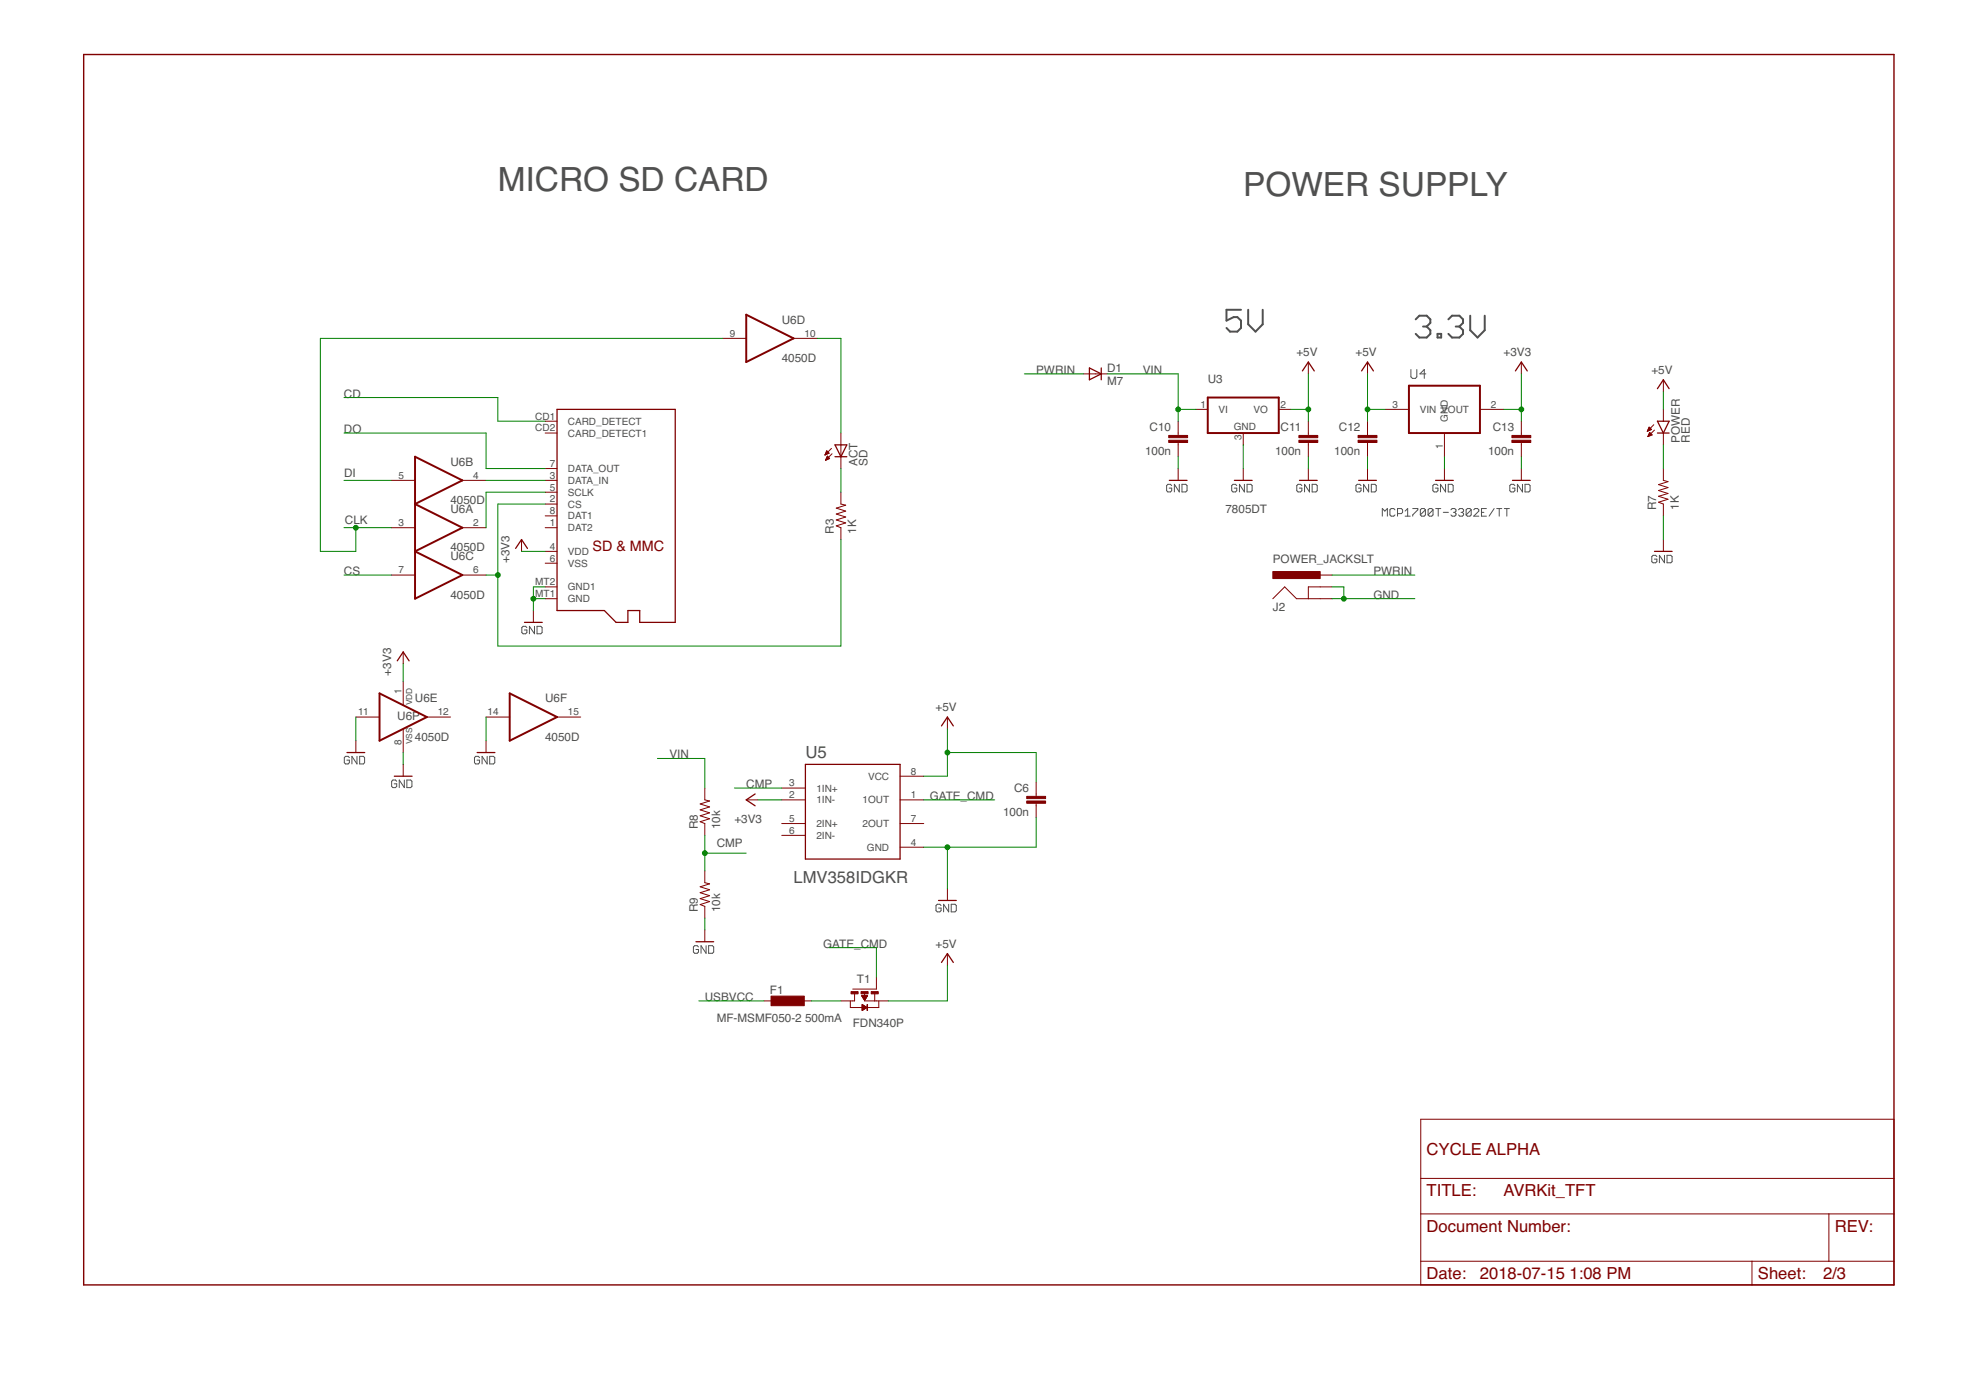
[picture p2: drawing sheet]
<svg xmlns="http://www.w3.org/2000/svg" width="297mm" height="210mm" viewBox="0 0 297 210" stroke-linecap="round" stroke-linejoin="round" font-family="sans-serif">
<g fill="none" stroke="#505050" stroke-width=".15">
<path d="M212 55.5v1.1l.2 .3h.5l.2-.3v-1.1M214.2 56.2h-.9l.7-.7v1.4M176 73l-.1-.2h-.4l-.2 .2v.7l.2 .2h.4l.1-.2v-.4h-.3M177.2 72.8v1.1l-.8-1.1v1.1M177.6 72.8h.6l.2 .2v.7l-.2 .2h-.6zM185.8 73l-.2-.2h-.3l-.2 .2v.7l.2 .2h.3l.2-.2v-.4h-.4M187 72.8v1.1l-.8-1.1v1.1M187.4 72.8h.5l.2 .2v.7l-.2 .2h-.5zM195.6 73l-.2-.2h-.4l-.2 .2v.7l.2 .2h.4l.2-.2v-.4h-.4M196.7 72.8v1.1l-.7-1.1v1.1M197.1 72.8h.6l.2 .2v.7l-.2 .2h-.6zM204.5 73l-.2-.2h-.4l-.2 .2v.7l.2 .2h.4l.2-.2v-.4h-.4"/>
<path d="M205.6 72.8v1.1l-.7-1.1v1.1M206 72.8h.6l.2 .2v.7l-.2 .2h-.6zM207.7 77.6v-1.2l.4 .4 .3-.4v1.2M209.6 76.6l-.2-.2h-.4l-.2 .2v.8l.2 .2h.4l.2-.2M210 77.2h.5l.2-.2v-.4l-.2-.2h-.5v1.2M211.1 77.6h.8M211.1 76.8l.4-.4v1.2M212.3 76.4h.7v.2l-.7 .8v.2M214.2 76.6l-.2-.2h-.4l-.2 .2v.8M214.2 76.6v.8l-.2 .2h-.4l-.2-.2M214.2 76.6l-.8 .8M215.3 76.6l-.2-.2h-.3l-.2 .2v.8"/>
<path d="M215.3 76.6v.8l-.2 .2h-.3l-.2-.2M215.3 76.6l-.7 .8M215.7 76.4h.8M216 73l-.1-.2h-.4l-.2 .2v.7l.2 .2h.4l.1-.2v-.4h-.3M216.1 76.4v1.2M216.9 77h.7M217.2 72.8v1.1l-.8-1.1v1.1M217.6 72.8h.5l.2 .2v.7l-.2 .2h-.5zM218 76.6l.2-.2h.4l.2 .2v.2l-.2 .2M218.4 77h.2M218.6 77l.2 .2v.2l-.2 .2h-.4l-.2-.2M219.1 76.6l.2-.2h.4l.2 .2v.2l-.2 .2"/>
<path d="M219.5 77h.2M219.7 77l.2 .2v.2l-.2 .2h-.4l-.2-.2M221 76.6l-.1-.2h-.4l-.2 .2v.8M221 76.6v.8l-.1 .2h-.4l-.2-.2M221 76.6l-.7 .8M221.4 76.6l.2-.2h.4l.2 .2v.2l-.8 .8h.8M222.6 77h.3M223.3 76.4h-.7v1.2h.7M224.5 76.4l-.8 1.2M224.9 76.4h.7M225.3 76.4v1.2M226 76.4h.8"/>
<path d="M226.4 76.4v1.2M227.6 73l-.2-.2h-.4l-.2 .2v.7l.2 .2h.4l.2-.2v-.4h-.4M228.7 72.8v1.1l-.7-1.1v1.1M229.1 72.8h.6l.2 .2v.7l-.2 .2h-.6zM79.2 94.3l-.2-.2h-.4l-.2 .2v.7l.2 .2h.4l.2-.2v-.3h-.4M80.3 94.1v1.1l-.8-1.1v1.1M80.7 94.1h.6l.1 .2v.7l-.1 .2h-.6zM248.9 83.6l-.1-.2h-.4l-.2 .2v.8l.2 .2h.4l.1-.2v-.4h-.3M250.1 83.4v1.2l-.8-1.2v1.2M250.5 83.4h.5l.2 .2v.8l-.2 .2h-.5zM52.5 113.8l-.2-.2h-.4l-.2 .2v.8l.2 .2h.4l.2-.2v-.4h-.4M53.6 113.6v1.2l-.7-1.2v1.2"/>
<path d="M54 113.6h.6l.2 .2v.8l-.2 .2h-.6zM59.6 117.4l-.2-.2h-.4l-.2 .2v.8l.2 .1h.4l.2-.1v-.4h-.4M60.7 117.2v1.1l-.7-1.1v1.1M61.1 117.2h.6l.2 .2v.8l-.2 .1h-.6zM72.1 113.8l-.2-.2h-.4l-.2 .2v.8l.2 .2h.4l.2-.2v-.4h-.4M73.2 113.6v1.2l-.8-1.2v1.2M73.6 113.6h.5l.2 .2v.8l-.2 .2h-.5zM141.4 136.1l-.2-.2h-.4l-.2 .2v.7l.2 .2h.4l.2-.2v-.4h-.4M142.5 135.9v1.1l-.7-1.1v1.1M142.9 135.9h.6l.2 .2v.7l-.2 .2h-.6zM104.9 142.3l-.1-.2h-.4l-.2 .2v.7l.2 .2h.4l.1-.2v-.3h-.3M106.1 142.1v1.1l-.8-1.1v1.1"/>
<path d="M106.5 142.1h.5l.2 .2v.7l-.2 .2h-.5z"/>
</g>
<path d="M112.1 47.3l7.1 3.5-7.1 3.6zM181.5 59.7h10.6v5.4h-10.6zM211.7 58h10.7v7.1h-10.7zM62.4 68.6l7.1 3.6-7.1 3.5 7.1 3.6-7.1 3.5 7.1 3.6-7.1 3.6zM57 104.2l7.1 3.5-7.1 3.6zM76.6 104.2l7.1 3.5-7.1 3.6z" fill="none" stroke="#800000" stroke-width=".3"/>
<g fill="none" stroke="#800000" stroke-width=".15">
<path d="M108.6 50.8h3.5M119.2 50.8h3.6M162.8 56.2h3.5M196.6 54.4v1.8M205.5 54.4v1.8M228.6 54.4v1.8M249.9 57.1v1.7M58.8 79.3h3.6M58.8 72.2h3.6M69.5 79.3h3.5M69.5 72.2h3.5M81.9 79.3h1.8"/>
<path d="M81.9 72.2h1.8M81.9 75.7h1.8M81.9 74h1.8M81.9 70.4h1.8M81.9 77.5h1.8M81.9 63.3h1.8M81.9 65.1h1.8M124 68.3h.1M124 68.3h.2M124 68.2h.4M124 69.2h.1M124.1 68.1h.4"/>
<path d="M124.1 69.1h.1M124.1 68h.4M124.1 69h.3M124.1 67.9h.3M124.1 68.9h.5M124.2 67.9h.2M124.2 68.9h.4M124.2 67.8h.1M124.2 68.8h.3M124.2 68.7h.3M124.3 68.6h.1M124.3 68.5l-.3 .7"/>
<path d="M124.3 68.5l.4 .4-.7 .3M124.6 68.1l-.4-.4-.2 .7M124.6 68.1l-.6 .3M124.9 67.4l-.9 1M125 68.2l-1 1M126.3 65.1v5.3M126.3 74v1.7l.8 .2-1.5 .4 1.5 .5-1.5 .4 1.5 .5-1.5 .4 1.5 .5-1.5 .4 .7 .3v1.8M177 63.3v2.1M177 66.5v2.1M177 70.4v1.8M179.7 61.5h1.8M186.8 65.1v1.7"/>
<path d="M186.8 70.4v1.8M192.1 61.5h1.8M196.6 63.3v2.1M196.6 66.5v2.1M196.6 70.4v1.8M205.5 63.3v2.1M205.5 66.5v2.1M205.5 70.4v1.8M208.1 61.5h3.6M217 65.1v3.5M217 70.4v1.8M222.4 61.5h3.5"/>
<path d="M228.6 63.3v2.1M228.6 66.5v2.1M228.6 70.4v1.8M247.5 64.7h.2M247.6 64.7h.2M247.6 64.6h.4M247.6 65.6h.1M247.6 64.5h.5M247.6 65.5h.3M247.7 64.4h.3M247.7 65.4h.4M247.7 64.4h.2"/>
<path d="M247.7 65.3h.5M247.7 64.3h.2M247.7 65.3h.4M247.8 64.2h.1M247.8 64.2l.3 .3-.6 .3zM247.8 65.2h.3M247.8 65.1h.2M247.8 65h.1M248.2 65.3l-.3-.3-.3 .6M248.2 65.3l-.6 .3M248.5 63.8l-1 1M248.6 64.6l-1 1"/>
<path d="M249.9 61.5v1.8M249.9 65.1v1.7M249.9 70.4v1.8l.7 .2-1.4 .4 1.4 .5-1.4 .4 1.4 .4-1.4 .5 1.4 .4-1.4 .5 .7 .2v1.8M58.8 86.4h3.6M60.6 98v1.7M69.5 86.4h3.5M78.4 81.1v1.7M80.1 91.7v1.8M81.9 84.6h1.8M81.9 82.8h1.8M81.9 90h1.8M81.9 88.2h1.8"/>
<path d="M191.2 90l1.8-1.8 1.8 1.8h5.3M198.4 86.4h1.7M200.1 88.2h-3.5v1.8M249.9 81.1v1.7M53.5 107.7h3.5M53.5 111.3v1.8M60.6 102.4v3.6M60.6 109.5v3.6M60.6 114.9v1.7M64.1 107.7h3.6M73 107.7h3.6M73 111.3v1.8"/>
<path d="M83.7 107.7h3.5M105.9 118.4v1.8l.7 .2-1.4 .4 1.4 .4-1.4 .5 1.4 .4-1.4 .5 1.4 .4-1.4 .5 .7 .2v1.8M117.5 118.4h3.5M135.2 116.6h3.6M142.3 107.7v1.8M155.7 117.5v2.1M105.9 130.9v1.7l.7 .2-1.4 .4 1.4 .5-1.4 .4 1.4 .5-1.4 .4 1.4 .5-1.4 .4 .7 .3v1.8M105.9 139.7v1.8M112.1 120.2h1.8M117.5 120.2h3.5M117.5 125.5h3.5M117.5 123.7h3.5"/>
<path d="M135.2 120.2h3.6M135.2 123.7h3.6M135.2 127.3h3.6M142.3 133.5v1.8M155.7 120.7v2.2M114.8 150.4h1.8M120.1 150.4h1.8M127.8 150.4v1h4.2v-1M128.4 149.3v1.1h-2.1M129.5 149.6h.8l-.4 .7zM129.5 149.6h.8M129.5 149.7h.8"/>
<path d="M129.5 150.9l.8 .5-.8 .4M129.5 150.9v.9M129.5 151.8h.1M129.5 151.7h.3M129.5 151.6h.4M129.5 151.5h.5M129.5 151.5h.6M129.5 151.4h.6M129.5 151.4h.7M129.5 151.3h.7M129.5 151.3h.6M129.5 151.2h.5"/>
<path d="M129.5 151.2h.4M129.5 151.1h.3M129.5 151h.2M129.5 151h.1M129.5 150.9h.1M129.6 149.8h.6M129.6 149.9h.6M129.7 149.9h.5M129.7 150h.4M129.7 150.1h.4M129.8 151.7h-.3M129.8 150.1h.2"/>
<path d="M129.8 150.2h.2M129.9 150.2h.1M129.9 150.3h.1M129.9 149.2v1.2h3.6M131.4 149.3v1.1M131.7 146.8v1.8h-3.6M142.3 143.3v1.8M213.5 168.2h71.1v24.9h-71.1zM213.5 177.1h71.1M213.5 182.4h71.1M213.5 189.5h71.1M263.2 189.5v3.6"/>
<path d="M274.8 182.4v7.1"/>
</g>
<g fill="none" stroke="#800000" stroke-width=".19">
<path d="M163.7 55.3l1.8 .9-1.8 .9zM165.5 55.3v1.8M195.7 55.7l.9-1.3 .9 1.3M204.6 55.7l.9-1.3 .9 1.3M227.7 55.7l.9-1.3 .9 1.3M249 58.4l.9-1.3 .9 1.3M83.7 61.5h17.8v32h-5.4v-1.8h-1.8v1.8h-1.7l-1.8-1.8h-7.1zM125.5 66.8h1.7l-.9 1.8zM125.5 68.6h1.7M175.7 72.2h2.7M185.5 72.2h2.6M195.2 72.2h2.7"/>
<path d="M204.1 72.2h2.7M215.7 72.2h2.7M227.2 72.2h2.7M249 63.3h1.8l-.9 1.8zM249 65.1h1.8M59.7 99.3l.9-1.3 .9 1.3M77.5 82.4l.9-1.3 .8 1.3M78.8 93.5h2.7M248.6 82.8h2.6M52.1 113.1h2.7M59.2 116.6h2.7M71.7 113.1h2.7"/>
<path d="M113.5 119.3l-1.4 .9 1.4 .9M121 114.9h14.2v14.2h-14.2zM141.5 109.1l.8-1.4 .9 1.4M141 135.3h2.7M104.6 141.5h2.6M141.5 144.6l.8-1.3 .9 1.3"/>
</g>
<path d="M12.6 8.2h272v184.9h-272z" fill="none" stroke="#800000" stroke-width=".21"/>
<g fill="#800000" stroke="#800000" stroke-width=".15">
<path d="M204 66.1h2.9v.4h-2.9z"/>
<path d="M204 65.4h2.9v.4h-2.9z"/>
<path d="M227.2 66.1h2.8v.4h-2.8z"/>
<path d="M227.2 65.4h2.8v.4h-2.8z"/>
<path d="M175.6 66.1h2.8v.4h-2.8z"/>
<path d="M175.6 65.4h2.8v.4h-2.8z"/>
<path d="M195.2 66.1h2.8v.4h-2.8z"/>
<path d="M195.2 65.4h2.8v.4h-2.8z"/>
<path d="M191.2 85.9h7.2v1h-7.2z"/>
<path d="M115.8 149.7h5v1.4h-5z"/>
<path d="M127.9 149h1v.3h-1z"/>
<path d="M129.4 149h1v.3h-1z"/>
<path d="M130.9 149h1.1v.3h-1.1z"/>
<path d="M130.3 150.9v.9z"/>
<path d="M154.3 120.4h2.8v.3h-2.8z"/>
<path d="M154.3 119.7h2.8v.3h-2.8z"/>
</g>
<g fill="none" stroke="#008000" stroke-width=".15">
<path d="M51.7 59.7h23.1v3.6h7.1M108.6 50.8h-60.5v32h5.4v-3.5M122.8 50.8h3.5v14.3M153.9 56.2h8.9M166.3 56.2h10.7v7.1M196.6 56.2v7.1M205.5 56.2v7.1M228.6 56.2v7.1M249.9 58.8v2.7M51.7 65.1h21.3v5.3h8.9M51.7 72.2h7.1M51.7 79.3h7.1"/>
<path d="M73 72.2h8.9M81.9 75.7h-7.1v21.4h51.5v-16M81.9 74h-8.9v5.3M126.3 70.4v3.6M177 61.5h2.7M177 68.6v1.8M186.8 66.8v3.6M193.9 61.5h2.7M196.6 68.6v1.8M205.5 61.5h2.6M205.5 68.6v1.8M217 68.6v1.8"/>
<path d="M225.9 61.5h2.7M228.6 68.6v1.8M249.9 66.8v3.6M249.9 77.5v3.6M51.7 86.4h7.1M60.6 99.7v2.7M73 86.4h1.8M78.4 82.8h3.5M80.1 90h1.8M81.9 88.2h-1.8v3.5M200.1 86.4h12.5M200.1 90h12.5"/>
<path d="M200.1 88.2h1.8v1.8M53.5 107.7v3.6M60.6 113.1v1.8M73 107.7v3.6M98.8 114h7.1v4.4M110.3 118.4h7.2M142.3 109.5v7.1h-3.5M142.3 113.1h13.4v4.4M105.9 125.5v5.4M105.9 138v1.7M105.9 128.2h6.2M113.9 120.2h3.6"/>
<path d="M138.8 120.2h10.7M142.3 127.3v6.2M155.7 122.9v4.4h-16.9M105 150.4h9.8M121.9 150.4h4.4M124.6 142.4h7.1v4.4M142.3 145.1v5.3h-8.8"/>
</g>
<g fill="#008000" stroke="#008000" stroke-width=".15">
<circle cx="74.8" cy="86.4" r=".36"/>
<circle cx="228.6" cy="61.5" r=".36"/>
<circle cx="201.9" cy="90" r=".36"/>
<circle cx="142.3" cy="127.3" r=".36"/>
<circle cx="80.1" cy="90" r=".36"/>
<circle cx="53.5" cy="79.3" r=".36"/>
<circle cx="205.5" cy="61.5" r=".36"/>
<circle cx="196.6" cy="61.5" r=".36"/>
<circle cx="142.3" cy="113.1" r=".36"/>
<circle cx="177" cy="61.5" r=".36"/>
<circle cx="105.9" cy="128.2" r=".36"/>
</g>
<path d="M186.5 46.5h-2.2v1.7l1.1-.6h.5l.6 .6v1.1l-.6 .5h-1.1l-.5-.5M187.5 46.5v2.2l1.1 1.1 1.1-1.1v-2.2M212.7 48l.6-.6h1.1l.5 .6v.5l-.5 .6M213.8 49.1h.6M214.4 49.1l.5 .5v.6l-.5 .5h-1.1l-.6-.5M216 50.2h.5v.5h-.5zM217.6 48l.6-.6h1.1l.5 .6v.5l-.5 .6M218.7 49.1h.6M219.3 49.1l.5 .5v.6l-.5 .5h-1.1l-.6-.5M220.9 47.4v2.2l1.1 1.1 1.1-1.1v-2.2" fill="none" stroke="#505050" stroke-width=".3"/>
<g font-size="5" fill="#505050">
<text x="74.8" y="28.6">MICRO SD CARD</text>
<text x="186.8" y="29.5">POWER SUPPLY</text>
</g>
<g font-size="2.5" fill="#505050">
<text x="121" y="113.9">U5</text>
<text x="119.2" y="132.6">LMV358IDGKR</text>
</g>
<g font-size="2.5" fill="#800000">
<text x="214.3" y="173.5">CYCLE ALPHA</text>
<text x="214.3" y="179.7">TITLE:</text>
<text x="225.9" y="179.7">AVRKit_TFT</text>
<text x="214.3" y="185.1">Document Number:</text>
<text x="275.7" y="185.1">REV:</text>
<text x="214.3" y="192.2">Date:</text>
<text x="222.3" y="192.2">2018-07-15</text>
<text x="235.8" y="192.2">1:08 PM</text>
<text x="264.1" y="192.2">Sheet:</text>
<text x="273.9" y="192.2">2/3</text>
</g>
<text font-size="2.2" fill="#800000" x="89" y="82.8">SD &amp; MMC</text>
<g font-size="1.8" fill="#505050">
<text x="117.5" y="48.6">U6D</text>
<text x="194.8" y="53.5">+5V</text>
<text x="203.7" y="53.5">+5V</text>
<text x="225.9" y="53.5">+3V3</text>
<text x="51.7" y="59.7">CD</text>
<text x="117.5" y="54.4">4050D</text>
<text x="155.7" y="56.2">PWRIN</text>
<text x="166.3" y="57.8">M7</text>
<text x="166.3" y="55.8">D1</text>
<text x="171.7" y="56.2">VIN</text>
<text x="181.5" y="57.5">U3</text>
<text x="248.1" y="56.2">+5V</text>
<text x="51.7" y="65.1">DO</text>
<text x="172.7" y="64.8">C10</text>
<text x="192.4" y="64.8">C11</text>
<text x="201.2" y="64.8">C12</text>
<text x="224.3" y="64.8">C13</text>
<text x="51.7" y="71.7">DI</text>
<text x="67.7" y="70">U6B</text>
<text x="128.8" y="70" transform="rotate(-90 128.8 70)">ACT</text>
<text x="130.3" y="70" transform="rotate(-90 130.3 70)">SD</text>
<text x="172" y="68.4">100n</text>
<text x="191.6" y="68.4">100n</text>
<text x="200.5" y="68.4">100n</text>
<text x="223.6" y="68.4">100n</text>
<text x="252.4" y="66.5" transform="rotate(-90 252.4 66.5)">POWER</text>
<text x="253.9" y="66.5" transform="rotate(-90 253.9 66.5)">RED</text>
<text x="67.7" y="75.7">4050D</text>
<text x="67.7" y="77.1">U6A</text>
<text x="184.1" y="77.1">7805DT</text>
<text x="248.9" y="76.6" transform="rotate(-90 248.9 76.6)">R7</text>
<text x="252.2" y="76.6" transform="rotate(-90 252.2 76.6)">1K</text>
<text x="51.8" y="78.8">CLK</text>
<text x="67.7" y="82.8">4050D</text>
<text x="125.3" y="80.2" transform="rotate(-90 125.3 80.2)">R3</text>
<text x="128.7" y="80.2" transform="rotate(-90 128.7 80.2)">1K</text>
<text x="51.7" y="86.4">CS</text>
<text x="67.7" y="90">4050D</text>
<text x="67.7" y="84.2">U6C</text>
<text x="76.6" y="84.6" transform="rotate(-90 76.6 84.6)">+3V3</text>
<text x="191.2" y="84.6">POWER_JACKSLT</text>
<text x="206.3" y="90">GND</text>
<text x="206.3" y="86.4">PWRIN</text>
<text x="191.2" y="91.7">J2</text>
<text x="58.8" y="101.5" transform="rotate(-90 58.8 101.5)">+3V3</text>
<text x="62.4" y="105.5">U6E</text>
<text x="81.9" y="105.5">U6F</text>
<text x="140.6" y="106.8">+5V</text>
<text x="59.7" y="108.2">U6P</text>
<text x="62.4" y="111.3">4050D</text>
<text x="81.9" y="111.3">4050D</text>
<text x="100.6" y="114">VIN</text>
<text x="112.1" y="118.4">CMP</text>
<text x="152.4" y="119">C6</text>
<text x="104.9" y="124.6" transform="rotate(-90 104.9 124.6)">R8</text>
<text x="108.2" y="124.6" transform="rotate(-90 108.2 124.6)">10k</text>
<text x="110.3" y="123.7">+3V3</text>
<text x="139.7" y="120.2">GATE_CMD</text>
<text x="150.7" y="122.6">100n</text>
<text x="107.7" y="127.3">CMP</text>
<text x="104.9" y="137.1" transform="rotate(-90 104.9 137.1)">R9</text>
<text x="108.2" y="137.1" transform="rotate(-90 108.2 137.1)">10k</text>
<text x="123.7" y="142.4">GATE_CM</text>
<text x="132" y="142.4">D</text>
<text x="140.6" y="142.4">+5V</text>
<text x="115.7" y="149.3">F1</text>
<text x="128.7" y="147.7">T1</text>
<text x="105.9" y="150.4">USBVCC</text>
<text x="107.7" y="153.6">MF-MSMF050-2</text>
<text x="121" y="153.6">500mA</text>
<text x="128.1" y="154.3">FDN340P</text>
</g>
<g font-size="1.5" fill="#505050">
<text x="109.7" y="50.6">9</text>
<text x="120.9" y="50.6">10</text>
<text x="80.4" y="63">CD1</text>
<text x="80.4" y="64.8">CD2</text>
<text x="85.3" y="63.8">CARD_DETECT</text>
<text x="85.3" y="65.6">CARD_DETECT1</text>
<text x="180.4" y="61.3">1</text>
<text x="183.1" y="62">VI</text>
<text x="185.4" y="64.5">GND</text>
<text x="188.3" y="62">VO</text>
<text x="192.4" y="61.3">2</text>
<text x="209.2" y="61.3">3</text>
<text x="213.3" y="62">VIN VOUT</text>
<text x="217.5" y="63.4" transform="rotate(-90 217.5 63.4)">GND</text>
<text x="224" y="61.3">2</text>
<text x="59.9" y="71.9">5</text>
<text x="71.1" y="71.9">4</text>
<text x="82.6" y="71.9">3</text>
<text x="82.6" y="70.2">7</text>
<text x="85.3" y="70.9">DATA_OUT</text>
<text x="186.5" y="66.1" transform="rotate(-90 186.5 66.1)">3</text>
<text x="216.8" y="67.5" transform="rotate(-90 216.8 67.5)">1</text>
<text x="82.6" y="75.5">2</text>
<text x="82.6" y="73.7">5</text>
<text x="82.6" y="77.3">8</text>
<text x="85.3" y="76.3">CS</text>
<text x="85.3" y="72.7">DATA_IN</text>
<text x="85.3" y="74.5">SCLK</text>
<text x="59.9" y="79">3</text>
<text x="71.1" y="79">2</text>
<text x="82.6" y="82.6">4</text>
<text x="82.6" y="79">1</text>
<text x="85.3" y="83.4">VDD</text>
<text x="85.3" y="78">DAT1</text>
<text x="85.3" y="79.8">DAT2</text>
<text x="59.9" y="86.2">7</text>
<text x="71.1" y="86.2">6</text>
<text x="80.4" y="89.7">MT1</text>
<text x="80.4" y="87.9">MT2</text>
<text x="82.6" y="84.4">6</text>
<text x="85.3" y="85.2">VSS</text>
<text x="85.3" y="88.7">GND1</text>
<text x="85.3" y="90.5">GND</text>
<text x="53.8" y="107.5">11</text>
<text x="60.3" y="104.3" transform="rotate(-90 60.3 104.3)">1</text>
<text x="65.8" y="107.5">12</text>
<text x="73.3" y="107.5">14</text>
<text x="85.3" y="107.5">15</text>
<text x="60.3" y="112" transform="rotate(-90 60.3 112)">8</text>
<text x="118.6" y="119.9">2</text>
<text x="118.6" y="118.2">3</text>
<text x="122.7" y="118.9">1IN+</text>
<text x="130.4" y="117.1">VCC</text>
<text x="136.9" y="119.9">1</text>
<text x="136.9" y="116.4">8</text>
<text x="118.6" y="125.3">6</text>
<text x="118.6" y="123.5">5</text>
<text x="122.7" y="120.7">1IN-</text>
<text x="122.7" y="124.3">2IN+</text>
<text x="129.6" y="120.7">1OUT</text>
<text x="129.6" y="124.3">2OUT</text>
<text x="136.9" y="123.5">7</text>
<text x="122.7" y="126">2IN-</text>
<text x="130.3" y="127.8">GND</text>
<text x="136.9" y="127">4</text>
</g>
<g font-size="1.2" fill="#505050">
<text x="61.9" y="106" transform="rotate(-90 61.9 106)">VDD</text>
<text x="61.9" y="111.8" transform="rotate(-90 61.9 111.8)">VSS</text>
</g>
</svg>
